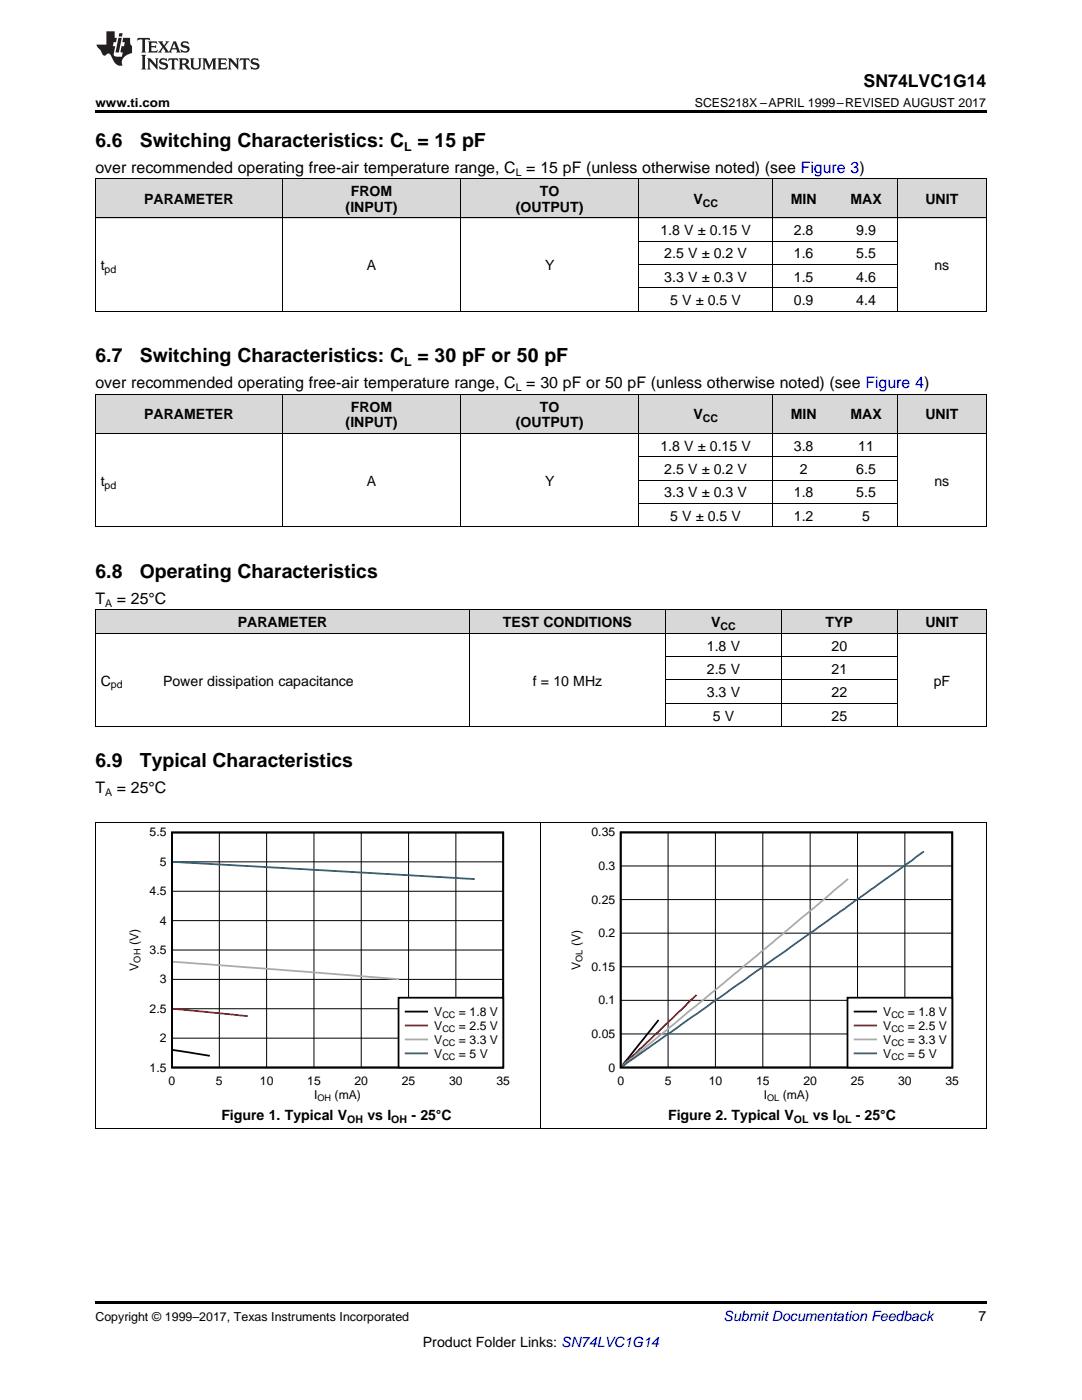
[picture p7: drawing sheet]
<svg xmlns="http://www.w3.org/2000/svg" width="216mm" height="279mm" viewBox="0 0 216 279" stroke-linecap="round" stroke-linejoin="round" font-family="sans-serif">
<g fill="#d8d8d8">
<path d="M19 121.8h12.5v4.6h-12.5z"/>
<path d="M31.5 121.8h62.2v4.6h-62.2z"/>
<path d="M93.7 121.8h39.1v4.6h-39.1z"/>
<path d="M132.8 121.8h23.1v4.6h-23.1z"/>
<path d="M155.9 121.8h23.2v4.6h-23.2z"/>
<path d="M179.1 121.8h17.7v4.6h-17.7z"/>
<path d="M19 78.7h37.4v7.9h-37.4z"/>
<path d="M56.4 78.7h35.5v7.9h-35.5z"/>
<path d="M91.9 78.7h35.6v7.9h-35.6z"/>
<path d="M127.5 78.7h12.4v7.9h-12.4z"/>
<path d="M139.9 78.7h14.3v7.9h-14.3z"/>
<path d="M154.2 78.7h12.4v7.9h-12.4z"/>
<path d="M166.6 78.7h12.5v7.9h-12.5z"/>
<path d="M179.1 78.7h17.7v7.9h-17.7z"/>
<path d="M19 35.7h37.4v7.8h-37.4z"/>
<path d="M56.4 35.7h35.5v7.8h-35.5z"/>
<path d="M91.9 35.7h35.6v7.8h-35.6z"/>
<path d="M127.5 35.7h12.4v7.8h-12.4z"/>
<path d="M139.9 35.7h14.3v7.8h-14.3z"/>
<path d="M154.2 35.7h12.4v7.8h-12.4z"/>
<path d="M166.6 35.7h12.5v7.8h-12.5z"/>
<path d="M179.1 35.7h17.7v7.8h-17.7z"/>
</g>
<path d="M19 225.2h.2zM196.7 225.2h.1zM19 259.7h177.8v.5h-177.8z" fill="#000"/>
<path d="M19.1 164.3v60.9M107.9 164.3v60.9M196.8 164.3v60.9M19 225.2h177.8" fill="none" stroke="#000" stroke-width=".2"/>
<path d="M25.3 165.2h76.4v54.8h-76.4z" fill-rule="evenodd" fill="#fff"/>
<path d="M34.3 166.1h66.1v46.9h-66.1zM34.5 209.5l7.4 1.2" fill="none" stroke="#000" stroke-width=".35"/>
<g fill="none" stroke="#000" stroke-width=".2">
<path d="M34.3 177.9h66.1M34.3 172h66.1M43.8 166.1v47M53.2 166.1v47M62.6 166.1v47M72.1 166.1v47M81.5 166.1v47M91 166.1v47M34.3 195.5h66.1M34.3 189.6h66.1M34.3 183.7h66.1M34.3 207.2h66.1"/>
<path d="M34.3 201.3h66.1"/>
</g>
<path d="M34.5 201.3l14.9 1.5" fill="none" stroke="#f00" stroke-width=".35"/>
<path d="M34.5 191.9l45.1 3.5" fill="none" stroke="#aaa" stroke-width=".35"/>
<path d="M34.5 172l60.2 3.4" fill="none" stroke="#295c75" stroke-width=".35"/>
<path d="M79.5 199.1h20.9v13.9h-20.9z" fill-rule="evenodd" fill="#fff"/>
<path d="M79.5 199.1h20.9v13.9h-20.9zM80.9 201.9h4.3" fill="none" stroke="#000" stroke-width=".35"/>
<path d="M80.9 204.7h4.3" fill="none" stroke="#f00" stroke-width=".35"/>
<path d="M80.9 207.4h4.3" fill="none" stroke="#aaa" stroke-width=".35"/>
<path d="M80.9 210.2h4.3" fill="none" stroke="#295c75" stroke-width=".35"/>
<path d="M113.5 165.2h77.8v54.8h-77.8z" fill-rule="evenodd" fill="#fff"/>
<path d="M123.9 166.1h66.1v46.9h-66.1zM131.4 203.6l-7.4 9.2" fill="none" stroke="#000" stroke-width=".35"/>
<path d="M123.9 179.5h66.1M123.9 172.8h66.1M133.3 166.1v47M142.8 166.1v47M152.2 166.1v47M161.7 166.1v47M171.1 166.1v47M180.6 166.1v47M123.9 199.6h66.1M123.9 192.9h66.1M123.9 186.2h66.1M123.9 206.3h66.1" fill="none" stroke="#000" stroke-width=".2"/>
<path d="M139 198.6l-15 14.2" fill="none" stroke="#f00" stroke-width=".35"/>
<path d="M169.2 175.4l-24.9 20.9-20.3 16.6" fill="none" stroke="#aaa" stroke-width=".35"/>
<path d="M184.3 169.9l-21.9 15.8-38.3 27.2" fill="none" stroke="#295c75" stroke-width=".35"/>
<path d="M169.1 199.1h20.9v13.9h-20.9z" fill-rule="evenodd" fill="#fff"/>
<path d="M169.1 199.1h20.9v13.9h-20.9zM170.5 201.9h4.3" fill="none" stroke="#000" stroke-width=".35"/>
<path d="M170.5 204.7h4.3" fill="none" stroke="#f00" stroke-width=".35"/>
<path d="M170.5 207.4h4.3" fill="none" stroke="#aaa" stroke-width=".35"/>
<path d="M170.5 210.2h4.3" fill="none" stroke="#295c75" stroke-width=".35"/>
<g fill="none" stroke="#000" stroke-width=".2">
<path d="M19 35.6h177.8M19.1 35.7v26.5M56.3 35.7v26.5M91.9 35.7v26.5M127.4 35.7v26.5M154.1 35.7v26.5M179 35.7v26.5M196.8 35.7v26.5M19 43.5h177.8M127.5 57.4h51.5M127.5 52.8h51.5M127.5 48.1h51.5"/>
<path d="M19 78.7h177.8M19 62.1h177.8M19.1 78.7v26.5M56.3 78.7v26.5M91.9 78.7v26.5M127.4 78.7v26.5M154.1 78.7v26.5M179 78.7v26.5M196.8 78.7v26.5M19 86.5h177.8M127.5 95.8h51.5M127.5 91.2h51.5"/>
<path d="M19 105.1h177.8M127.5 100.5h51.5M19 126.4h177.8M19 121.7h177.8M19.1 121.8v23.3M93.6 121.8v23.3M132.8 121.8v23.3M132.8 135.7h46.2M132.8 131h46.2M155.9 121.8v23.3M179 121.8v23.3M196.8 121.8v23.3"/>
<path d="M19 145h177.8M132.8 140.4h46.2M19 164.2h177.8"/>
</g>
<path d="M19 22h177.8v.5h-177.8zM19 62.1l.2 .1zM91.8 62.1l.1 .1zM127.4 62.1l.1 .1zM139.8 62.1l.1 .1zM154.1 62.1l.1 .1zM166.5 62.1l.1 .1zM179 62.1l.1 .1zM196.7 62.1l.1 .1z" fill="#000"/>
<g fill="#231f20">
<path d="M27.5 7.6l-.1 .5 .4-.2h.6v.1v2.1l-.2 .4h1l-.3-.4v-2.1l.1-.1h.5l.5 .2-.2-.5zM29.5 8.3l.2 .3v1.5l-.2 .4h1.8l.2-.6a1.04 1.04 0 0 1-1.3 .2v-.7h.6l.3 .2v-.6l-.3 .2h-.6v-.6l.8-.1 .4 .3-.2-.5zM31.5 8.3l.9 1.1-.9 1.1h.8l-.2-.2 .5-.7 .4 .7-.2 .2h1.5l-.1-.2 .1-.4h.9l.1 .4-.2 .2h1l-.3-.3-.7-1.9h-.5l-.9 2-.8-1 .9-1h-.8l.1 .3-.3 .5-.4-.6 .2-.2zM34.7 8.6l.4 1h-.7zM36.3 8.4a.63 .63 0 0 0-.2 .7 .63 .63 0 0 0 .6 .4l.6 .2 .1 .2a.75 .75 0 0 1-.7 .4 .75 .75 0 0 1-.6-.5l.1 .7 .1-.1a1.11 1.11 0 0 0 1.5-.6 1.13 1.13 0 0 0-1.2-.8l-.1-.4a1.04 1.04 0 0 1 1.2 .2l-.2-.5-.1 .1-.5-.2zM28.2 10.9l.2 .4v2.2l-.2 .4h1l-.3-.4v-2.2l.3-.4zM29.3 11.6l.3 .4v1.5l-.3 .4h.8l-.2-.4v-1.3l1.5 1.7v-1.9l.2-.4h-.7l.2 .4v.9l-1.1-1.3zM32 11.8a.62 .62 0 0 0-.2 .7 .62 .62 0 0 0 .6 .4l.6 .1 .1 .3a.76 .76 0 0 1-.7 .3 .76 .76 0 0 1-.6-.4l.1 .7 .1-.1a1.11 1.11 0 0 0 1.5-.6 1.13 1.13 0 0 0-1.2-.8l-.1-.4a1.04 1.04 0 0 1 1.2 .2l-.2-.6-.1 .1-.5-.1zM33.7 11.6l-.2 .6a.61 .61 0 0 1 .8-.3v1.6l-.2 .4h.9l-.2-.4v-1.6a.63 .63 0 0 1 .8 .3l-.2-.6zM35.6 11.6l.3 .4v1.5l-.3 .4h1l-.2-.2v-.8l.5 .2a.76 .76 0 0 0 1.2 .7l-1-1a.58 .58 0 0 0 .6-.5 .58 .58 0 0 0-.5-.6zM36.4 11.9h.1a.45 .45 0 0 1 .5 .1 .45 .45 0 0 1 .1 .5l-.7 .2zM37.9 11.6l.2 .2a2.17 2.17 0 0 0 .3 1.9 .99 .99 0 0 0 1.6-.6v-1.1l.2-.4h-.7l.2 .2a1.92 1.92 0 0 1-.2 1.8 .6 .6 0 0 1-.9-.5v-1.1l.2-.4zM40.4 11.6l.2 .4v1.5l-.2 .4h.7l-.2-.4v-1.4l.8 1.8 .8-1.8v1.4l-.2 .4h.9l-.2-.4v-1.5l.2-.4h-.8l-.6 1.5-.6-1.5zM43.4 11.6l.2 .4v1.5l-.2 .4h1.8l.2-.6a1.04 1.04 0 0 1-1.3 .1v-.6h.5l.4 .2v-.6l-.4 .2h-.5v-.7h.8l.3 .3-.1-.6zM45.5 11.6l.2 .4v1.5l-.2 .4h.7l-.2-.4v-1.3l1.5 1.7v-1.9l.2-.4h-.7l.2 .4v.9l-1.1-1.3zM47.9 11.6l-.1 .6a.61 .61 0 0 1 .8-.3v1.6l-.3 .4h1l-.3-.4 .1-1.6a.63 .63 0 0 1 .7 .3l-.1-.6zM50.2 11.8a.62 .62 0 0 0-.2 .7 .62 .62 0 0 0 .6 .4l.6 .1 .2 .3a.76 .76 0 0 1-.8 .3 .76 .76 0 0 1-.6-.4l.1 .7 .2-.1a1.11 1.11 0 0 0 1.5-.6 1.13 1.13 0 0 0-1.3-.8l-.1-.4a1.04 1.04 0 0 1 1.2 .2l-.1-.6-.2 .1-.5-.1z"/>
<path d="M21.2 6.3v2.6h-1.9l.1 .4 .7 .9a.91 .91 0 0 0 1 .8 .56 .56 0 0 1 .5-.3 .56 .56 0 0 1 .5 .3l.4 .8a1.53 1.53 0 0 0 1.9 1.2 1.54 1.54 0 0 1 1-2.1l.9-.3v-1.4a1.52 1.52 0 0 1-.3-1.6h-1.4l-.2 .8h.5l-.2 .8h-.4l-.2 1v.2l.4 .1-.2 .8a1.93 1.93 0 0 1-1.6-.3l.3-1.8h-.5l.2-.8h.4l.2-.8h-.4v-1.3zM23.6 7.6l-.6 2.9h.7l.6-2.9zM23.8 6.6l-.1 .7h.6l.2-.7z"/>
</g>
<g font-size="3.9">
<text x="19" y="29.3">6.6</text>
<text x="27.9" y="29.3">Switching Characteristics: C = 15 pF</text>
<text x="19" y="72.3">6.7</text>
<text x="27.9" y="72.3">Switching Characteristics: C = 30 pF or 50 pF</text>
<text x="19" y="115.4">6.8</text>
<text x="27.9" y="115.4">Operating Characteristics</text>
<text x="19" y="153.1">6.9</text>
<text x="27.9" y="153.1">Typical Characteristics</text>
</g>
<text font-size="3.5" x="172.3" y="17.3">SN74LVC1G14</text>
<g font-size="3.2">
<text x="19" y="34.4">over recommended operating free-air temperature range, C = 15 pF (unless otherwise noted) (see Figure 3)</text>
<text x="19" y="77.5">over recommended operating free-air temperature range, C = 30 pF or 50 pF (unless otherwise noted) (see Figure 4)</text>
<text x="19" y="120.5">T</text>
<text x="23.3" y="120.5">= 25°C</text>
<text x="19" y="158.3">T</text>
<text x="23.3" y="158.3">= 25°C</text>
</g>
<g font-size="2.8">
<text x="28.8" y="40.7">PARAMETER</text>
<text x="70" y="39.1">FROM</text>
<text x="107.7" y="39.1">TO</text>
<text x="138.4" y="40.7">V</text>
<text x="157.8" y="40.7">MIN</text>
<text x="169.7" y="40.7">MAX</text>
<text x="184.6" y="40.7">UNIT</text>
<text x="69" y="42.3">(INPUT)</text>
<text x="102.9" y="42.3">(OUTPUT)</text>
<text x="131.8" y="46.9">1.8 V ± 0.15 V</text>
<text x="158.4" y="46.9">2.8</text>
<text x="170.9" y="46.9">9.9</text>
<text x="20.1" y="53.9">t</text>
<text x="73.2" y="53.9">A</text>
<text x="108.8" y="53.9">Y</text>
<text x="132.5" y="51.6">2.5 V ± 0.2 V</text>
<text x="158.4" y="51.6">1.6</text>
<text x="170.9" y="51.6">5.5</text>
<text x="186.4" y="53.9">ns</text>
<text x="132.5" y="56.2">3.3 V ± 0.3 V</text>
<text x="158.4" y="56.2">1.5</text>
<text x="170.9" y="56.2">4.6</text>
<text x="133.7" y="60.9">5 V ± 0.5 V</text>
<text x="158.4" y="60.9">0.9</text>
<text x="170.9" y="60.9">4.4</text>
<text x="28.8" y="83.7">PARAMETER</text>
<text x="70" y="82.1">FROM</text>
<text x="107.7" y="82.1">TO</text>
<text x="138.4" y="83.7">V</text>
<text x="157.8" y="83.7">MIN</text>
<text x="169.7" y="83.7">MAX</text>
<text x="184.6" y="83.7">UNIT</text>
<text x="69" y="85.3">(INPUT)</text>
<text x="102.9" y="85.3">(OUTPUT)</text>
<text x="131.8" y="90">1.8 V ± 0.15 V</text>
<text x="158.4" y="90">3.8</text>
<text x="171.2" y="90">11</text>
<text x="132.5" y="94.6">2.5 V ± 0.2 V</text>
<text x="159.6" y="94.6">2</text>
<text x="170.9" y="94.6">6.5</text>
<text x="20.1" y="96.9">t</text>
<text x="73.2" y="96.9">A</text>
<text x="108.8" y="96.9">Y</text>
<text x="132.5" y="99.3">3.3 V ± 0.3 V</text>
<text x="158.4" y="99.3">1.8</text>
<text x="170.9" y="99.3">5.5</text>
<text x="186.4" y="96.9">ns</text>
<text x="133.7" y="103.9">5 V ± 0.5 V</text>
<text x="158.4" y="103.9">1.2</text>
<text x="172" y="103.9">5</text>
<text x="47.4" y="125.2">PARAMETER</text>
<text x="100.4" y="125.2">TEST CONDITIONS</text>
<text x="141.9" y="125.2">V</text>
<text x="164.7" y="125.2">TYP</text>
<text x="184.6" y="125.2">UNIT</text>
<text x="141" y="129.8">1.8 V</text>
<text x="165.9" y="129.8">20</text>
<text x="20.1" y="136.8">C</text>
<text x="32.5" y="136.8">Power dissipation capacitance</text>
<text x="106.3" y="136.8">f = 10 MHz</text>
<text x="141" y="134.5">2.5 V</text>
<text x="165.9" y="134.5">21</text>
<text x="186.3" y="136.8">pF</text>
<text x="141" y="139.1">3.3 V</text>
<text x="142.2" y="143.8">5 V</text>
<text x="165.9" y="139.1">22</text>
<text x="165.9" y="143.8">25</text>
<text x="44.2" y="223.5">Figure 1. Typical V</text>
<text x="73.3" y="223.5">vs I</text>
<text x="82.1" y="223.5">- 25°C</text>
<text x="133.3" y="223.5">Figure 2. Typical V</text>
<text x="162.2" y="223.5">vs I</text>
<text x="170.7" y="223.5">- 25°C</text>
<text x="195.3" y="263.6">7</text>
<text x="84.4" y="268.9">Product Folder Links: SN74LVC1G14</text>
</g>
<text font-size="2.8" fill="#0000c8" x="144.4" y="263.6">Submit Documentation Feedback</text>
<g font-size="2.5">
<text x="19" y="21.4">www.ti.com</text>
<text x="138.6" y="21.4">SCES218X –APRIL 1999–REVISED AUGUST 2017</text>
<text x="80.6" y="30.1">L</text>
<text x="80.6" y="73.1">L</text>
<text x="19" y="263.6">Copyright © 1999–2017, Texas Instruments Incorporated</text>
</g>
<g font-size="2.4">
<text x="29.9" y="166.9">5.5</text>
<text x="118" y="166.9">0.35</text>
<text x="31.9" y="172.8">5</text>
<text x="119.4" y="173.6">0.3</text>
<text x="29.9" y="178.7">4.5</text>
<text x="31.9" y="184.5">4</text>
<text x="118" y="180.3">0.25</text>
<text x="27.6" y="188.7" transform="rotate(-90 27.6 188.7)">(V)</text>
<text x="29.9" y="190.4">3.5</text>
<text x="115.8" y="188.8" transform="rotate(-90 115.8 188.8)">(V)</text>
<text x="119.4" y="187">0.2</text>
<text x="27.6" y="193.7" transform="rotate(-90 27.6 193.7)">V</text>
<text x="31.9" y="196.3">3</text>
<text x="115.8" y="193.6" transform="rotate(-90 115.8 193.6)">V</text>
<text x="118" y="193.7">0.15</text>
<text x="29.9" y="202.1">2.5</text>
<text x="86.7" y="202.8">V</text>
<text x="91.6" y="202.8">= 1.8 V</text>
<text x="119.4" y="200.4">0.1</text>
<text x="176.2" y="202.8">V</text>
<text x="181.2" y="202.8">= 1.8 V</text>
<text x="31.9" y="208">2</text>
<text x="86.7" y="205.5">V</text>
<text x="86.7" y="208.3">V</text>
<text x="91.6" y="205.5">= 2.5 V</text>
<text x="91.6" y="208.3">= 3.3 V</text>
<text x="118" y="207.1">0.05</text>
<text x="176.2" y="205.5">V</text>
<text x="176.2" y="208.3">V</text>
<text x="181.2" y="205.5">= 2.5 V</text>
<text x="181.2" y="208.3">= 3.3 V</text>
<text x="29.9" y="213.8">1.5</text>
<text x="86.7" y="211.1">V</text>
<text x="91.6" y="211.1">= 5 V</text>
<text x="121.4" y="213.8">0</text>
<text x="176.2" y="211.1">V</text>
<text x="181.2" y="211.1">= 5 V</text>
<text x="33.6" y="216.6">0</text>
<text x="43.1" y="216.6">5</text>
<text x="51.9" y="216.6">10</text>
<text x="61.3" y="216.6">15</text>
<text x="62.7" y="219.4">I</text>
<text x="66.8" y="219.4">(mA)</text>
<text x="70.7" y="216.6">20</text>
<text x="80.2" y="216.6">25</text>
<text x="89.6" y="216.6">30</text>
<text x="99.1" y="216.6">35</text>
<text x="123.2" y="216.6">0</text>
<text x="132.6" y="216.6">5</text>
<text x="141.4" y="216.6">10</text>
<text x="150.9" y="216.6">15</text>
<text x="152.4" y="219.4">I</text>
<text x="156.2" y="219.4">(mA)</text>
<text x="160.3" y="216.6">20</text>
<text x="169.8" y="216.6">25</text>
<text x="179.2" y="216.6">30</text>
<text x="188.7" y="216.6">35</text>
</g>
<g font-size="2.1">
<text x="102.9" y="35.1">L</text>
<text x="140.2" y="41.2">CC</text>
<text x="20.9" y="54.5">pd</text>
<text x="102.9" y="78.1">L</text>
<text x="140.2" y="84.3">CC</text>
<text x="20.9" y="97.5">pd</text>
<text x="21" y="121.1">A</text>
<text x="143.8" y="125.7">CC</text>
<text x="22.1" y="137.4">pd</text>
<text x="21" y="158.9">A</text>
<text x="69.3" y="224">OH</text>
<text x="78.1" y="224">OH</text>
<text x="158.4" y="224">OL</text>
<text x="167" y="224">OL</text>
</g>
<g font-size="1.8">
<text x="116.2" y="191.9" transform="rotate(-90 116.2 191.9)">OL</text>
<text x="28.1" y="192.1" transform="rotate(-90 28.1 192.1)">OH</text>
<text x="88.3" y="203.2">CC</text>
<text x="177.9" y="203.2">CC</text>
<text x="88.3" y="206">CC</text>
<text x="88.3" y="208.7">CC</text>
<text x="177.9" y="205.9">CC</text>
<text x="177.9" y="208.7">CC</text>
<text x="88.3" y="211.5">CC</text>
<text x="177.9" y="211.5">CC</text>
<text x="63.4" y="219.8">OH</text>
<text x="153.1" y="219.8">OL</text>
</g>
</svg>
